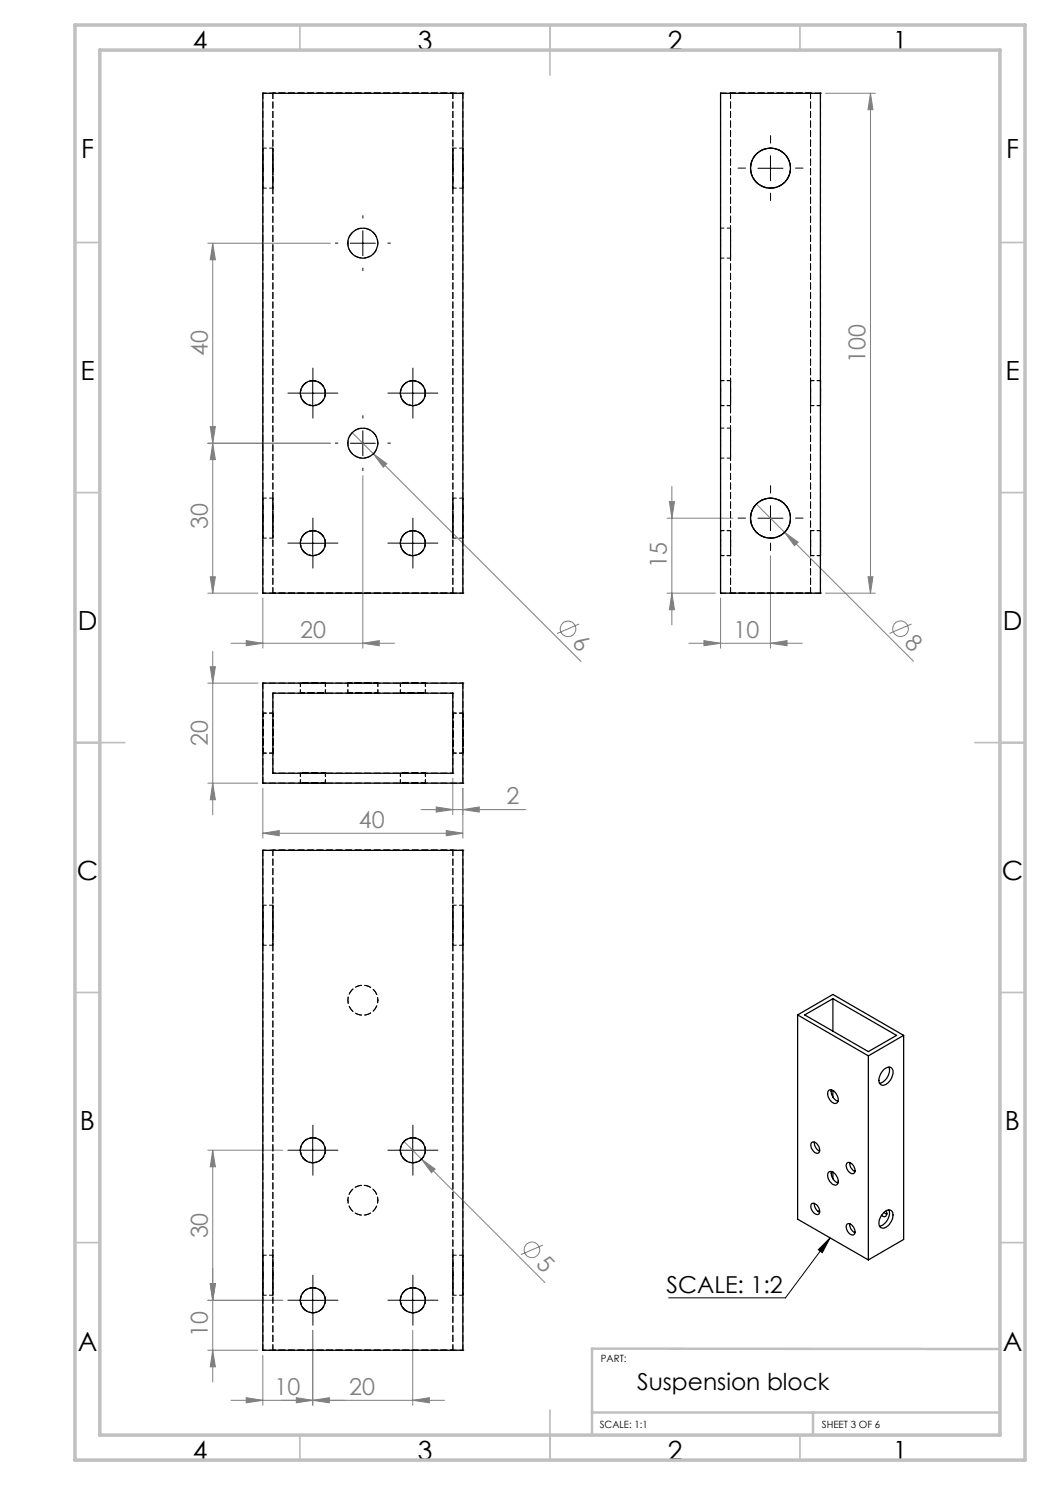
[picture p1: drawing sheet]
<svg xmlns="http://www.w3.org/2000/svg" width="210mm" height="297mm" viewBox="0 0 210 297" stroke-linecap="round" stroke-linejoin="round" font-family="sans-serif">
<g fill="none" stroke="#808080" stroke-width=".2">
<path d="M165.1 18.7h10M174.1 18.7l.5 3.2h-1zM174.1 18.7v99.9M41.6 48.6h24.5M42.5 48.6l.6 3.4h-1zM42.5 48.6v70M41.6 88.6h24.5M42.1 85.3h1l-.6 3.3zM42.5 88.6l.6 3.3h-1zM70.4 86.5l4.3 4.3M72.6 95.1v34.5M74.7 90.8l2.7 1.9-.7 .7z"/>
<path d="M74.7 90.8l41.5 41.5M134.4 97.3v27.7M41.6 118.6h10M42.1 115.4h1l-.6 3.2zM52.6 119.6v10M133.4 118.6h9.7M133.4 103.6h13.2M133.9 100.3h1l-.5 3.3zM134.4 118.6l.5 3.4h-1zM144.1 119.6v10M151.3 100.8l31.4 31.5M154.1 111.2v18.4"/>
<path d="M156.9 106.5l2.7 1.9-.7 .7zM165.1 118.6h10M173.6 115.4h1l-.5 3.2zM41.6 136.6h10M42.1 133.3h1l-.6 3.3zM42.5 130.3v32.7M46.2 128.7h32.7M49.2 128.1l3.4 .6-3.4 .4zM72.6 128.7l3.2-.6v1zM115.8 124.8l-4.4 1.9M137.8 128.7h22.6M140.8 128.1l3.3 .6-3.3 .4z"/>
<path d="M154.1 128.7l3.3-.6v1zM182.3 124.8l-4.4 1.9M41.6 156.6h10M42.5 156.6l.6 3.3h-1zM52.6 157.7v9.9M90.6 155.6v7.3M92.6 157.7v9.9M52.6 166.6l3.2-.5v1zM52.6 166.6h40M84.2 161.9h21M87.2 161.4l3.4 .5-3.4 .5zM89.3 166.1l3.3 .5-3.3 .5z"/>
<path d="M92.6 161.9l3.2-.5v1zM41.6 230h15M42.5 230l.6 3.4h-1zM42.5 230v46.4M80.8 228.3l3.5 3.5M84.3 231.8l2.7 2-.7 .7zM84.3 231.8l24.7 24.7M42.1 256.7h1l-.6 3.4zM108.6 249l-4.4 1.9M41.6 260.1h15M41.6 270h10M42.5 270l.6 3.4h-1z"/>
<path d="M49.2 279.5l3.4 .6-3.4 .5zM52.6 271.1v10M59.3 279.5l3.2 .6-3.2 .5zM62.5 266.1v15M82.6 266.1v15M46.2 280.1h42.7M62.5 280.1l3.4-.6v1.1zM82.6 280.1l3.3-.6v1.1z"/>
<circle cx="113.6" cy="125.8" r="1.56"/>
<circle cx="180.1" cy="125.7" r="1.57"/>
<circle cx="106.4" cy="250" r="1.56"/>
</g>
<g fill="none" stroke="#000" stroke-width=".2">
<path d="M151.6 33.7h5M154.1 31.1v5.1M70.1 48.6h5M72.6 46.1v5M60 78.6h5.1M62.5 76.1v5M80 78.6h5.1M82.5 76.1v5M70.1 88.6h5M72.6 86.1v5.1M60 108.7h5.1M62.5 106.1v5.1"/>
<path d="M80 108.7h5.1M82.5 106.1v5.1M151.6 103.6h5M154.1 101.1v5M60 230h5.1M62.5 227.6v4.9M80 230h5.1M82.6 227.6v4.9M62.5 257.6v5M82.6 257.6v5M166 247.6l-1.5 2.9-.8-.6zM166 247.6l-8.9 12h-23.4"/>
<path d="M60 260.1h5.1M80 260.1h5.1"/>
</g>
<g fill="none" stroke="#000" stroke-width=".2" stroke-dasharray="15.2 1.3 1.3 1.3">
<path d="M149.1 33.6h-1.5M154.1 28.6v-1.5M154.1 38.6v1.5M159.1 33.6h1.5M67.6 48.6h-.5M72.6 43.6v-.5M72.6 53.6v.5M77.6 48.6h.5M60.1 78.6h-2.5M62.6 76.1v-2.5M65.1 78.6h2.5M80.1 78.6h-2.5"/>
<path d="M82.6 76.1v-2.5M85.1 78.6h2.5M62.6 81.1v2.5M67.6 88.6h-.5M72.6 83.6v-.5M72.6 93.6v.5M77.6 88.6h.5M82.6 81.1v2.5M154.1 98.6v-1.5M60.1 108.6h-2.5M62.6 106.1v-2.5M62.6 111.1v2.5"/>
<path d="M65.1 108.6h2.5M80.1 108.6h-2.5M82.6 106.1v-2.5M82.6 111.1v2.5M85.1 108.6h2.5M149.1 103.6h-1.5M154.1 108.6v1.5M159.1 103.6h1.5M60.1 230h-2.5M62.6 227.5v-2.5M62.6 232.5v2.5M65.1 230h2.5"/>
<path d="M80.1 230h-2.5M82.6 227.5v-2.5M82.6 232.5v2.5M85.1 230h2.5M62.6 257.5v-2.5M82.6 257.5v-2.5M60.1 260h-2.5M62.6 262.5v2.5M65.1 260h2.5M80.1 260h-2.5M82.6 262.5v2.5M85.1 260h2.5"/>
</g>
<g fill="none" stroke="#c0c0c0" stroke-width=".35">
<path d="M60 5v5M110 5v10M160 5v5M15 48.5h5M200 48.5h5M15 98.5h5M200 98.5h5M15 148.5h10M195 148.5h10M15 198.5h5M200 198.5h5M15 248.5h5"/>
<path d="M200 248.5h5M60 287v5M110 282v10M160 287v5"/>
</g>
<path d="M199.6 269.8l-81.2-.1v17M118.4 282.5h81.2M162.6 282.5v4.2" fill="none" stroke="#c0c0c0" stroke-width=".5"/>
<path d="M15 5h190v287h-190zM20 10h180v277h-180z" fill="none" stroke="#c0c0c0" stroke-width=".7"/>
<path d="M166 247.6l-1.5 2.9-.8-.6z" fill="#000"/>
<g fill="#808080">
<path d="M84.3 231.8l2.7 2-.7 .7z"/>
<path d="M74.7 90.8l2.7 1.9-.7 .7z"/>
<path d="M156.9 106.5l2.7 1.9-.7 .7z"/>
<path d="M72.6 128.7l3.2-.6v1zM49.2 128.1l3.4 .6-3.4 .4zM89.3 166.1l3.3 .5-3.3 .5zM52.6 166.6l3.2-.5v1zM154.1 128.7l3.3-.6v1zM140.8 128.1l3.3 .6-3.3 .4zM62.5 280.1l3.4-.6v1.1zM49.2 279.5l3.4 .6-3.4 .5z"/>
<path d="M87.2 161.4l3.4 .5-3.4 .5zM92.6 161.9l3.2-.5v1zM59.3 279.5l3.2 .6-3.2 .5zM82.6 280.1l3.3-.6v1.1z"/>
<path d="M42.1 85.3h1l-.6 3.3zM42.5 48.6l.6 3.4h-1zM42.5 156.6l.6 3.3h-1zM42.1 133.3h1l-.6 3.3zM42.1 256.7h1l-.6 3.4zM42.5 230l.6 3.4h-1z"/>
<path d="M42.5 88.6l.6 3.3h-1zM42.1 115.4h1l-.6 3.2zM174.1 18.7l.5 3.2h-1zM173.6 115.4h1l-.5 3.2zM133.9 100.3h1l-.5 3.3zM134.4 118.6l.5 3.4h-1zM42.1 256.7h1l-.6 3.4zM42.5 270l.6 3.4h-1z"/>
</g>
<g fill="none" stroke="#000" stroke-width=".25">
<path d="M52.6 18.7h40v99.9h-40zM144.1 18.7h20v99.9h-20zM52.6 136.6h40v20h-40zM54.6 138.6h36v16.1h-36zM52.6 170.1h40v99.9h-40zM166.6 199.7v6.6M159.5 203l7.1-4.1 14.1 8.2M159.5 203l14.2 8.2M159.5 203v40.8l14.2 8.2M160.9 203l5.7-3.3 12.7 7.4-5.6 3.2zM165.7 218.1a1.29 1.29 0 0 1 1.8 1 .93 .93 0 0 1-.5 1.6 2.02 2.02 0 0 1-1.3-2.6zM166.3 218a2.18 2.18 0 0 0 1.3 2.3"/>
<path d="M166.6 218.1v1.3M173.7 211.2v40.8M176.7 214a1.04 1.04 0 0 1 .9-.6 1.04 1.04 0 0 1 1 .6 2.68 2.68 0 0 1-2.1 3.1 1.1 1.1 0 0 1-.6-1.6l.3-.9zM177.8 213.4a2.7 2.7 0 0 1-1.9 3.3M180.7 207.1l-7 4.1M180.7 207.1v40.8l-7 4.1M162.3 228.6a1.02 1.02 0 0 1 1.5 .7 .78 .78 0 0 1 .2 .8 .78 .78 0 0 1-.7 .5 1.72 1.72 0 0 1-1-2zM162.9 228.4a1.86 1.86 0 0 0 1 1.8M165.7 234.5a1.29 1.29 0 0 1 1.8 1 .93 .93 0 0 1-.5 1.5 2.02 2.02 0 0 1-1.3-2.5zM166.3 234.3a2.18 2.18 0 0 0 1.3 2.3M166.6 234.4v1.4M169.4 232.7a1.1 1.1 0 0 1 1.5 .9 .65 .65 0 0 1 .1 .8 .65 .65 0 0 1-.8 .3 1.67 1.67 0 0 1-.8-2z"/>
<path d="M170 232.5a1.86 1.86 0 0 0 1 1.8M162.3 240.8a1.01 1.01 0 0 1 1.5 .8 .85 .85 0 0 1-.3 1.3 1.68 1.68 0 0 1-1.2-2.1zM162.9 240.7a1.85 1.85 0 0 0 1 1.8M163.9 242.1l-.3 .2M169.5 244.8a1.4 1.4 0 0 1 1.5 1.6 .57 .57 0 0 1-.3 .6 .57 .57 0 0 1-.7-.2 1.54 1.54 0 0 1-.5-2zM170 244.8a1.86 1.86 0 0 0 1 1.8M176.8 242.5a1.03 1.03 0 0 1 1.7 0 2.77 2.77 0 0 1-1.9 3.1 .98 .98 0 0 1-.8-1.4l.4-.9zM176.8 242.5l.5 .4M177.3 242.1a.66 .66 0 0 1 0 1 .66 .66 0 0 1-.9 0h-.1M177.8 242a2.7 2.7 0 0 1-1.9 3.2"/>
<circle cx="154.1" cy="33.7" r="4"/>
<circle cx="72.6" cy="48.6" r="2.99"/>
<circle cx="62.6" cy="78.6" r="2.5"/>
<circle cx="82.6" cy="78.6" r="2.5"/>
<circle cx="72.6" cy="88.6" r="3"/>
<circle cx="62.6" cy="108.6" r="2.49"/>
<circle cx="82.6" cy="108.6" r="2.49"/>
<circle cx="154.1" cy="103.6" r="4"/>
<circle cx="62.5" cy="230.1" r="2.5"/>
<circle cx="82.5" cy="230.1" r="2.5"/>
<circle cx="62.6" cy="260.1" r="2.51"/>
<circle cx="82.6" cy="260.1" r="2.51"/>
</g>
<g fill="none" stroke="#000" stroke-width=".2" stroke-dasharray="1.3 .6">
<path d="M52.6 18.6h.1M54.6 18.6h.1M90.6 18.6h.1M92.6 18.6h.1M144.1 18.6h.1M146.1 18.6h.1M162.1 18.6h.1M164.1 18.6h.1M52.6 118.6h.1M54.6 118.6h.1M90.6 118.6h.1M92.6 118.6h.1"/>
<path d="M144.1 118.6h.1M146.1 118.6h.1M162.1 118.6h.1M164.1 118.6h.1M52.6 136.6h.1M54.6 138.6h.1M90.6 138.6h.1M92.6 136.6h.1M52.6 156.6h.1M54.6 154.6h.1M90.6 154.6h.1M92.6 156.6h.1"/>
<path d="M52.6 170h.1M54.6 170h.1M90.6 170h.1M92.6 170h.1M52.6 270h.1M54.6 270h.1M90.6 270h.1M92.6 270h.1"/>
</g>
<g fill="none" stroke="#000" stroke-width=".2" stroke-dasharray="1.3 .6" stroke-dashoffset=".2">
<path d="M52.6 18.6v100M54.6 18.6v100M90.6 18.6v100M92.6 18.6v100M144.1 18.6v100M146.1 18.6v100M162.1 18.6v100M164.1 18.6v100M164.1 18.6h-20M164.1 118.6h-20M92.6 136.6v20M52.6 156.6v-20"/>
<path d="M52.6 170v100M54.6 170v100M90.6 170v100M92.6 170v100"/>
</g>
<path d="M69.6 48.6a3 3 0 0 0 4.3 2.7 3 3 0 0 0 .5-5.1 3 3 0 0 0-4.8 1.8v.6M69.6 88.6a3 3 0 0 0 4.3 2.7 3 3 0 0 0 .5-5.1 3 3 0 0 0-4.8 1.8v.6M75.6 200a3 3 0 0 1-4.4 2.7 3 3 0 0 1-.4-5 3 3 0 0 1 4.7 1.8l.1 .5M69.6 240a3 3 0 0 1 4.3-2.7 3 3 0 0 1 .5 5.1 3 3 0 0 1-4.8-1.8v-.6M75.6 240a3 3 0 0 1-4.4 2.7 3 3 0 0 1-.4-5 3 3 0 0 1 4.7 1.8l.1 .5" fill="none" stroke="#000" stroke-width=".2" stroke-dasharray="1.3 .6" stroke-dashoffset=".8"/>
<g fill="none" stroke="#000" stroke-width=".2" stroke-dasharray="1.3 .6" stroke-dashoffset=".4">
<path d="M60.1 78.6a2.5 2.5 0 0 1 3.6-2.2 2.5 2.5 0 0 1 .4 4.2 2.5 2.5 0 0 1-4-1.4v-.6M65.1 78.6a2.5 2.5 0 0 0-3.6-2.2 2.5 2.5 0 0 0-.5 4.2 2.5 2.5 0 0 0 4-1.4l.1-.6M65.1 78.6a2.5 2.5 0 0 1-3.6 2.3 2.5 2.5 0 0 1-.5-4.2 2.5 2.5 0 0 1 4 1.4l.1 .5M80.1 78.6a2.5 2.5 0 0 1 3.6-2.2 2.5 2.5 0 0 1 .4 4.2 2.5 2.5 0 0 1-4-1.4v-.6M85.1 78.6a2.5 2.5 0 0 0-3.6-2.2 2.5 2.5 0 0 0-.5 4.2 2.5 2.5 0 0 0 4-1.4l.1-.6M85.1 78.6a2.5 2.5 0 0 1-3.6 2.3 2.5 2.5 0 0 1-.5-4.2 2.5 2.5 0 0 1 4 1.4l.1 .5M144.1 78.6v-2.5v5v-2.5M146.1 78.6v-2.5v5v-2.5M162.1 78.6v-2.5v5v-2.5M164.1 78.6v2.5v-5v2.5M60.1 108.6a2.5 2.5 0 0 1 3.6-2.2 2.5 2.5 0 0 1 .4 4.2 2.5 2.5 0 0 1-4-1.4v-.6M65.1 108.6a2.5 2.5 0 0 0-3.6-2.2 2.5 2.5 0 0 0-.5 4.2 2.5 2.5 0 0 0 4-1.4l.1-.6"/>
<path d="M65.1 108.6a2.5 2.5 0 0 1-3.6 2.3 2.5 2.5 0 0 1-.5-4.2 2.5 2.5 0 0 1 4 1.4l.1 .5M80.1 108.6a2.5 2.5 0 0 1 3.6-2.2 2.5 2.5 0 0 1 .4 4.2 2.5 2.5 0 0 1-4-1.4v-.6M85.1 108.6a2.5 2.5 0 0 0-3.6-2.2 2.5 2.5 0 0 0-.5 4.2 2.5 2.5 0 0 0 4-1.4l.1-.6M85.1 108.6a2.5 2.5 0 0 1-3.6 2.3 2.5 2.5 0 0 1-.5-4.2 2.5 2.5 0 0 1 4 1.4l.1 .5M144.1 108.6v-2.5v5v-2.5M146.1 108.6v-2.5v5v-2.5M162.1 108.6v-2.5v5v-2.5M164.1 108.6v2.5v-5v2.5M60.1 138.6h5h-5M65.1 136.6h-5h5M80.1 138.6h5h-5M85.1 136.6h-5h5"/>
<path d="M65.1 154.6h-5h5M65.1 156.6h-5h5M85.1 154.6h-5h5M85.1 156.6h-5h5M60.1 230a2.5 2.5 0 0 1 3.6-2.2 2.5 2.5 0 0 1 .4 4.2 2.5 2.5 0 0 1-4-1.4v-.6M65.1 230a2.5 2.5 0 0 0-3.6-2.2 2.5 2.5 0 0 0-.5 4.2 2.5 2.5 0 0 0 4-1.4l.1-.6M80.1 230a2.5 2.5 0 0 1 3.6-2.2 2.5 2.5 0 0 1 .4 4.2 2.5 2.5 0 0 1-4-1.4v-.6M85.1 230a2.5 2.5 0 0 0-3.6-2.2 2.5 2.5 0 0 0-.5 4.2 2.5 2.5 0 0 0 4-1.4l.1-.6M60.1 260a2.5 2.5 0 0 1 3.6-2.2 2.5 2.5 0 0 1 .4 4.2 2.5 2.5 0 0 1-4-1.4v-.6M65.1 260a2.5 2.5 0 0 0-3.6-2.2 2.5 2.5 0 0 0-.5 4.2 2.5 2.5 0 0 0 4-1.4l.1-.6M80.1 260a2.5 2.5 0 0 1 3.6-2.2 2.5 2.5 0 0 1 .4 4.2 2.5 2.5 0 0 1-4-1.4v-.6M85.1 260a2.5 2.5 0 0 0-3.6-2.2 2.5 2.5 0 0 0-.5 4.2 2.5 2.5 0 0 0 4-1.4l.1-.6"/>
</g>
<path d="M54.6 18.6h36M90.6 18.6h-36M54.6 118.6h36M90.6 118.6h-36M54.6 138.6h36M90.6 154.6h-36M54.6 170h36M90.6 170h-36M54.6 270h36M90.6 270h-36" fill="none" stroke="#000" stroke-width=".2" stroke-dasharray="1.3 .6" stroke-dashoffset=".7"/>
<g fill="none" stroke="#000" stroke-width=".2" stroke-dasharray="1.3 .6" stroke-dashoffset=".3">
<path d="M146.1 18.6h16M162.1 18.6h-16M52.6 33.6v4v-8v4M54.6 33.6v-4v8v-4M90.6 33.6v-4v8v-4M92.6 33.6v4v-8v4M144.1 48.6v3v-6v3M146.1 48.6v3v-6v3M144.1 88.6v-3v6v-3M146.1 88.6v3v-6v3M52.6 103.6v4v-8v4M54.6 103.6v-4v8v-4"/>
<path d="M90.6 103.6v-4v8v-4M92.6 103.6v-4v8v-4M146.1 118.6h16M162.1 118.6h-16M69.6 138.6h6h-6M69.6 136.6h6h-6M75.6 136.6h-6h6M90.6 138.6v16M52.6 150.6v-8v8M54.6 150.6v-8v8M54.6 154.6v-16M90.6 142.6v8v-8"/>
<path d="M92.6 150.6v-8v8M92.6 142.6v8v-8M52.6 185v4v-8v4M54.6 185v-4v8v-4M90.6 185v-4v8v-4M92.6 185v4v-8v4M52.6 255v-4v8v-4M54.6 255v-4v8v-4M90.6 255v-4v8v-4M92.6 255v4v-8v4"/>
</g>
<g fill="none" stroke="#000" stroke-width=".2" stroke-dasharray="1.3 .6" stroke-dashoffset=".6">
<path d="M92.6 18.6h-40M52.6 37.6h2M54.6 29.6h-2M90.6 37.6h2M92.6 29.6h-2M144.1 51.6h2M146.1 45.6h-2M146.1 76.1h-2M164.1 76.1h-2M54.6 99.6h-2M92.6 99.6h-2M144.1 81.1h2"/>
<path d="M144.1 91.6h2M146.1 85.6h-2M162.1 81.1h2M52.6 107.6h2M90.6 107.6h2M92.6 118.6h-40M144.1 111.1h2M146.1 106.1h-2M162.1 111.1h2M164.1 106.1h-2M52.6 136.6h40M60.1 136.6v2"/>
<path d="M65.1 138.6v-2M69.6 136.6v2M75.6 138.6v-2M80.1 136.6v2M85.1 138.6v-2M52.6 150.6h2M54.6 142.6h-2M60.1 154.6v2M65.1 156.6v-2M80.1 154.6v2M85.1 156.6v-2M90.6 150.6h2"/>
<path d="M92.6 156.6h-40M92.6 142.6h-2M92.6 170h-40M52.6 189h2M54.6 181h-2M90.6 189h2M92.6 181h-2M52.6 259h2M54.6 251h-2M90.6 259h2M92.6 251h-2M92.6 270h-40"/>
</g>
<path d="M150.1 33.6a4 4 0 0 1 5.8-3.5 4 4 0 0 1 .6 6.7 4 4 0 0 1-6.3-2.5l-.1-.7M158.1 33.6a4 4 0 0 0-5.8-3.5 4 4 0 0 0-.6 6.7 4 4 0 0 0 6.4-2.5v-.7M158.1 33.6a4 4 0 0 1-5.8 3.6 4 4 0 0 1-.6-6.8 4 4 0 0 1 6.4 2.5v.7M150.1 103.6a4 4 0 0 1 5.8-3.5 4 4 0 0 1 .6 6.7 4 4 0 0 1-6.3-2.5l-.1-.7M158.1 103.6a4 4 0 0 0-5.8-3.5 4 4 0 0 0-.6 6.7 4 4 0 0 0 6.4-2.5v-.7M158.1 103.6a4 4 0 0 1-5.8 3.6 4 4 0 0 1-.6-6.8 4 4 0 0 1 6.4 2.5v.7" fill="none" stroke="#000" stroke-width=".2" stroke-dasharray="1.3 .6" stroke-dashoffset=".5"/>
<g font-size="5.3">
<text x="38.5" y="9.9">4</text>
<text x="83.5" y="9.9">3</text>
<text x="133.6" y="9.9">2</text>
<text x="178.6" y="9.9">1</text>
<text x="16.2" y="31.7">F</text>
<text x="201.2" y="31.7">F</text>
<text x="16.1" y="75.9">E</text>
<text x="201.1" y="75.9">E</text>
<text x="15.5" y="125.9">D</text>
<text x="200.5" y="125.9">D</text>
<text x="15.4" y="175.9">C</text>
<text x="200.4" y="175.9">C</text>
<text x="16" y="225.9">B</text>
<text x="201" y="225.9">B</text>
<text x="15.5" y="270.2">A</text>
<text x="200.5" y="270.2">A</text>
<text x="38.5" y="291.9">4</text>
<text x="83.5" y="291.9">3</text>
<text x="133.6" y="291.9">2</text>
<text x="178.6" y="291.9">1</text>
</g>
<g font-size="4.7" fill="#808080">
<text x="41.6" y="71.2" transform="rotate(-90 41.6 71.2)">40</text>
<text x="173.1" y="72.5" transform="rotate(-90 173.1 72.5)">100</text>
<text x="41.6" y="105.7" transform="rotate(-90 41.6 105.7)">30</text>
<text x="133.4" y="113.6" transform="rotate(-90 133.4 113.6)">15</text>
<text x="60" y="127.6">20</text>
<text x="114.2" y="128.8" transform="rotate(45 114.2 128.8)">6</text>
<text x="146.7" y="127.6">10</text>
<text x="180.7" y="128.7" transform="rotate(45 180.7 128.7)">8</text>
<text x="41.6" y="149.2" transform="rotate(-90 41.6 149.2)">20</text>
<text x="101.3" y="160.9">2</text>
<text x="71.8" y="165.6">40</text>
<text x="41.6" y="247.7" transform="rotate(-90 41.6 247.7)">30</text>
<text x="107" y="253" transform="rotate(45 107 253)">5</text>
<text x="41.6" y="267.3" transform="rotate(-90 41.6 267.3)">10</text>
<text x="54.9" y="279">10</text>
<text x="69.8" y="279">20</text>
</g>
<g font-size="4.7">
<text x="133.3" y="258.6">SCALE: 1:2</text>
<text x="127.4" y="278.1">Suspension block</text>
</g>
<g font-size="2">
<text x="120.2" y="272.5">PART:</text>
<text x="120" y="285.6">SCALE: 1:1</text>
<text x="164.4" y="285.6">SHEET 3 OF 6</text>
</g>
</svg>
